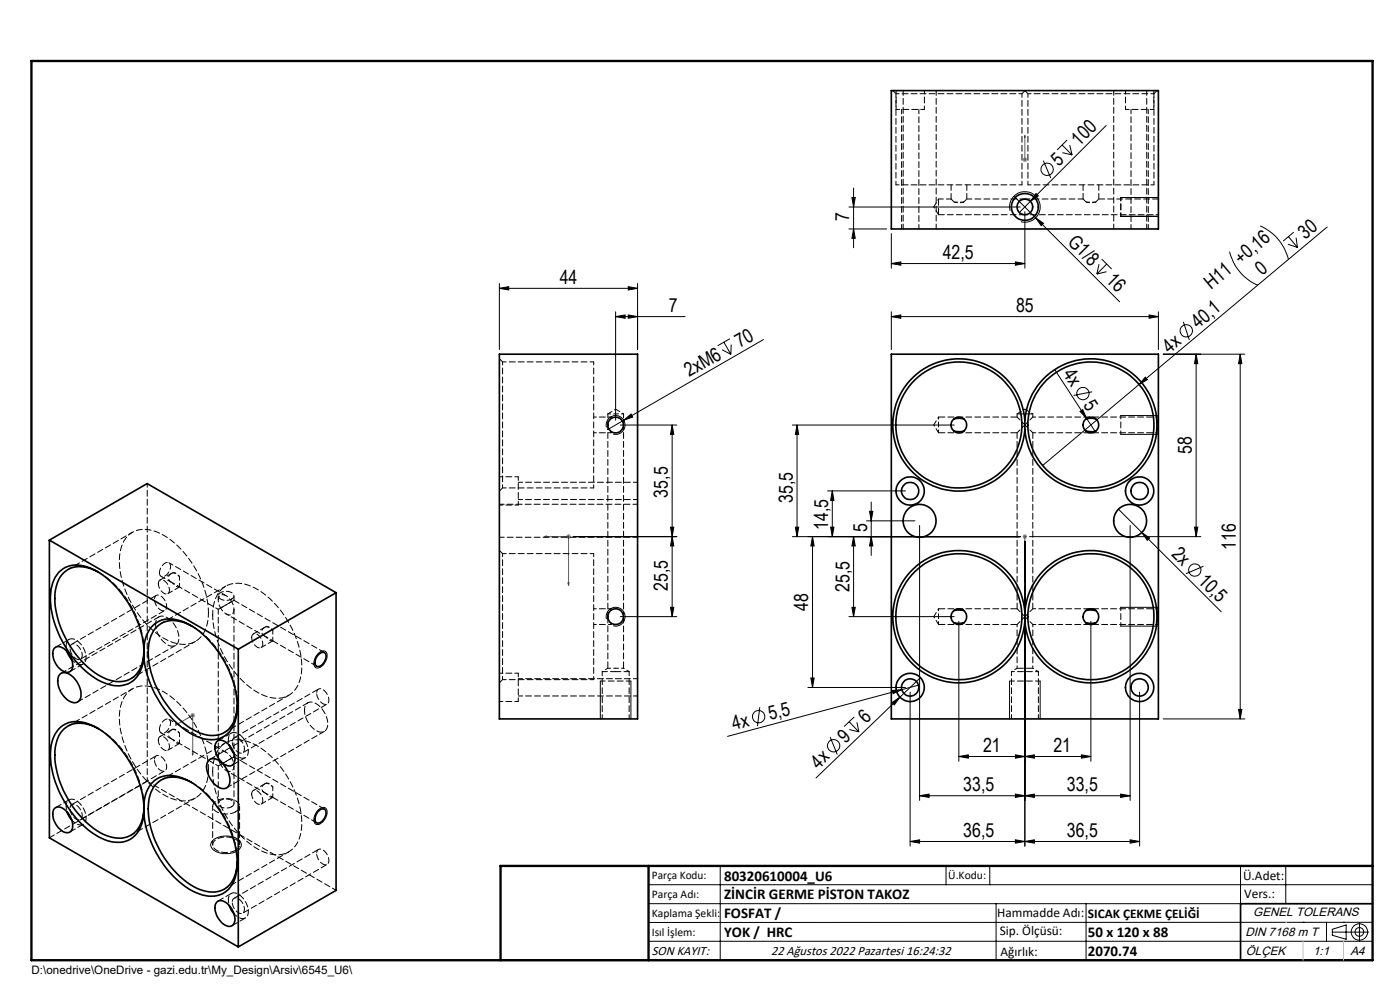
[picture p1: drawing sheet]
<svg xmlns="http://www.w3.org/2000/svg" width="297mm" height="210mm" viewBox="0 0 297 210" stroke-linecap="round" stroke-linejoin="round" font-family="sans-serif">
<g fill="none" stroke="#000" stroke-width=".21">
<path d="M181.1 39.9v12.7M221.3 34.1l1.6 3.7M225.3 30.8l2.1 2.1M225.4 32.4l2 .5M226.4 29.7l-2.1 2.1M226.9 30.8l.5 2.1M234.7 26.6l-16.1 16.1M180.1 43.9h36.3M180.1 48.6h8M180.7 41.9h.7l-.3 2zM181.1 48.6l.3 1.9h-.7zM189.1 55.9l2-.3v.7z"/>
<path d="M189.1 49.6v7.3M189.1 55.9h28.3M214.3 44.7a3.2 3.2 0 0 1 2.8-4 3.2 3.2 0 0 1 3.5 3.5 3.2 3.2 0 0 1-4 2.8M215.1 41.6l22.4 22.4M215.4 55.6l2 .3-2 .4zM217.4 44.9v12M218.6 42.7l-2.3 2.4M219.7 46.2l1.7 1.2-.5 .5zM219.8 41.1l.5 .4-1.7 1.2zM233.2 56l-.5 2.1M233.7 55l2.1 2.1M234.7 57.6l-2 .5"/>
<path d="M234.8 56l-2.1 2.1M237.7 45.9h8M237.7 41.9h8M260.8 53.4a10.4 10.4 0 0 0 6 7.1M267.3 47.9a10.3 10.3 0 0 1 6 7.2M273.2 51.8l2 .7M273.3 50.2l1.9 2.3M274.5 49.2l-2.3 1.9M275 50.4l.2 2.1M281.6 48.1l-60.4 50.6M105.9 61.2l2-.4v.7zM105.9 60.1v14"/>
<path d="M105.9 61.2h29.4M130.6 67.2l2-.4v.7zM130.6 66.1v23M130.6 67.2h14.7M133.3 66.8l2 .4-2 .3zM133.3 60.8l2 .4-2 .3zM135.3 60.1v14M153.2 74.2l1.8 1M153.6 72.6l1.4 2.6M154.8 71.9l-2.5 1.4M155.1 73.1l-.1 2.1M162 72l-33.1 19.1"/>
<path d="M189.1 67.2l2-.4v.7zM189.1 66.1v8M189.1 67.2h56.6M223.8 78.5l6.7 10.3M243.8 66.8l1.9 .4-1.9 .3zM245.7 66.1v8M246.8 75.1h17.3M251 68.3l1.3 3.8M253.8 75.1v38.7M253.8 75.1l.3 2h-.7zM263.1 75.1v77.4M263.1 75.1l.4 2h-.8z"/>
<path d="M128.7 90.7a1.99 1.99 0 0 1 1.7-2.5 1.99 1.99 0 0 1 2.2 2.1 1.99 1.99 0 0 1-2.5 1.8M131.6 90.2h12M132.3 89.1l1.6-1.3 .3 .7zM142.6 90.2l.3 1.9h-.7zM142.6 90.2v40.6M168.1 90.2h34.3M169.1 90.2l.3 1.9h-.7zM169.1 90.2v23.6M229.1 87.3l.6-.4 .8 1.9zM230.5 88.8l1.8 2.7M231.7 83.1l-3.9 .8M237.7 92.1h8"/>
<path d="M237.7 88.2h8M243 80l.4 .5-1.7 1.1zM121.6 113.8h22M142.2 111.8h.7l-.3 2zM142.6 113.8l.3 2h-.7zM168.1 113.8h48.3M168.7 111.8h.7l-.3 2zM172.4 113.8v32M172.4 113.8l.3 2h-.7zM175.6 104.1h16.5M176.2 111.8h.7l-.3 2zM176.6 104.1l.3 2h-.7z"/>
<path d="M176.6 104.1v9.7M181.1 113.8v17M181.1 113.8l.3 2h-.7zM183.8 110.5h10.3M184.5 108.5h.7l-.4 2zM184.8 113.8l.4 2h-.7zM184.8 106.5v11.3M195.1 111.5v58.3M217.4 114.8v64.7M218.4 113.8h36.3M237.3 108l21.8 21.8M239.7 111.5v58.3"/>
<path d="M242.2 113l1.7 1.1-.5 .5zM253.4 111.8h.7l-.3 2zM67.4 138.7l.2-.1a.98 .98 0 0 1 1-.6 .98 .98 0 0 1 .8 .8 2.52 2.52 0 0 1-2.3 2.9 1.85 1.85 0 0 1 .1-2.7zM128.7 131.3a2 2 0 0 1 1.7-2.5 2 2 0 0 1 2.2 2.2 2 2 0 0 1-2.5 1.7M131.6 130.8h12M142.2 128.8h.7l-.3 2zM180.1 130.8h22.3M180.7 128.8h.7l-.3 2zM203.4 131.8v29.7M231.4 131.8v29.7M237.7 132.8h8M237.7 128.8h8"/>
<path d="M255.3 120.1l-3.7 1.6M127.4 144.5v8M133.8 144.5v8M161.2 150l-.5 4M171.4 145.8h20.7M172 143.8h.7l-.3 2zM176.1 156.3l1.5 3.7M180.1 153.1l2.1 2.1M180.2 154.8l2 .4M181.2 152.1l-2.1 2M181.8 153.2l.4 2M189.2 149l1.7-1.1-1.2 1.6z"/>
<path d="M189.3 146.5l2-.2-1.8 .8zM190.9 147.9l-17.8 17.1M191.3 146.3l-37 9.9M193.1 146.8v32.7M194.8 145.3l-3.5 1M195.3 143.7l-4.4 4.2M214.2 144.5v8M220.7 144.5v8M241.8 146.8v32.7M246.8 152.5h17.3M262.7 150.5h.8l-.4 2zM45.3 178.2a4.6 4.6 0 0 1 5.6 .3 1.48 1.48 0 0 1-1.1 2.2 4.3 4.3 0 0 1-5-1 1.22 1.22 0 0 1 .5-1.5z"/>
<path d="M67.4 171.9l.2-.1a.98 .98 0 0 1 1-.6 .98 .98 0 0 1 .8 .8 2.76 2.76 0 0 1-2.1 2.9h-.1a1.24 1.24 0 0 1-.5-1.8zM193.1 178.5l2-.4v.7zM193.1 178.5h48.7M195.1 168.8l2-.4v.7zM195.1 168.8h44.6M203.4 160.5l2-.4v.7zM203.4 160.5h28M215.4 160.1l2 .4-2 .3zM215.4 178.1l2 .4-2 .3zM215.4 168.4l2 .4-2 .3zM217.4 160.5l2-.4v.7zM217.4 178.5l2-.4v.7z"/>
<path d="M217.4 168.8l2-.4v.7zM229.4 160.1l2 .4-2 .3zM237.7 168.4l2 .4-2 .3zM239.7 178.1l2.1 .4-2.1 .3zM137.6 187.7h153.6M137.6 191.7h153.6M137.6 199.7h153.6M152.8 183.7v20M200.7 183.7v4M210 183.7v4M211.3 191.7v12M230.4 191.7v12"/>
<path d="M263.2 183.7v20M272.8 183.7v8M276.4 195.6h.1M281.4 195.6v4.1M282.6 197.7h7.8M282.6 197.1l3-.9v3l-3-.8zM285 195.6h.1M288.4 195.8v3.8M291.2 195.6l-153.6 .1"/>
<circle cx="222.1" cy="35.9" r="1.3"/>
<circle cx="251.7" cy="70.2" r="1.3"/>
<circle cx="229.7" cy="83.5" r="1.31"/>
<circle cx="253.5" cy="120.9" r="1.3"/>
<circle cx="160.9" cy="152" r="1.31"/>
<circle cx="176.9" cy="158.2" r="1.31"/>
<circle cx="288.4" cy="197.7" r="1.74"/>
<circle cx="288.4" cy="197.7" r=".93"/>
</g>
<g fill="none" stroke="#00f" stroke-width=".21">
<path d="M217.4 28.7v.5v-.5M217.4 33.8v.2zM217.4 33.9h.1M217.4 28.7v5.2M115.4 113.8h5.2v10.4M115.4 113.8l.5-.1v.2zM217.4 113.7v.2zM217.4 113.8h.1M217.4 113.8v10.4M120.5 123.6h.2l-.1 .6zM217.4 124.2v-.6v.6M37.2 153.8l.4-.3v.2z"/>
<path d="M37.2 153.8l3.7-2.1v8.5M40.8 159.8l.2-.1-.1 .5z"/>
</g>
<g fill="none" stroke="#808080" stroke-width=".21">
<path d="M216.9 33.9h1M217.1 33.5l.7 .7M217.4 33.4v1M217.8 33.5l-.7 .7M120.1 113.8h1M120.2 113.4l.8 .8M120.6 113.3v1M121 113.4l-.8 .8M216.9 113.8h1M217.1 113.4l.7 .8M217.4 113.3v1M217.8 113.4l-.7 .8"/>
<path d="M40.4 151.7h1M40.5 151.4l.7 .7M40.9 151.2v1M41.2 151.4l-.7 .7"/>
</g>
<path d="M291.2 191.7h-28v12M106.2 203.7h185" fill="none" stroke="#000" stroke-width=".35"/>
<path d="M6.7 12.9h284.5v190.8h-284.5zM137.6 183.7v20M291.2 183.7h-185v20" fill="none" stroke="#000" stroke-width=".5"/>
<path d="M272.8 195.6h.1M276.4 199.7v4M285 199.7v4" fill="none" stroke="#c0c0c0" stroke-width=".21"/>
<path d="M133.9 144.5h-6.5M220.7 144.5h-6.5" fill="none" stroke="#000" stroke-width=".21" stroke-dasharray="1.3 .6" stroke-dashoffset=".2"/>
<path d="M237.8 41.9v4M237.8 88.1v4M237.8 128.8v4" fill="none" stroke="#000" stroke-width=".21" stroke-dasharray="1.3 .6" stroke-dashoffset=".5"/>
<g fill="#00f">
<path d="M217.4 113.7v.2zM217.4 123.6v.6z"/>
<path d="M217.4 28.7v.5zM217.4 33.8v.2z"/>
<path d="M115.4 113.8l.5-.1v.2zM120.5 123.6h.2l-.1 .6z"/>
<path d="M37.2 153.8l.4-.3v.2zM40.8 159.8l.2-.1-.1 .5z"/>
</g>
<g fill="#000">
<path d="M219.8 41.1l.5 .4-1.7 1.2zM219.7 46.2l1.7 1.2-.5 .5zM132.3 89.1l1.6-1.3 .3 .7zM229.1 87.3l.6-.4 .8 1.9zM243 80l.4 .5-1.7 1.1zM242.2 113l1.7 1.1-.5 .5zM189.2 149l1.7-1.1-1.2 1.6zM189.3 146.5l2-.2-1.8 .8z"/>
<path d="M105.9 61.2l2-.4v.7zM133.3 60.8l2 .4-2 .3z"/>
<path d="M243.8 66.8l1.9 .4-1.9 .3zM189.1 67.2l2-.4v.7z"/>
<path d="M168.7 111.8h.7l-.3 2zM169.1 90.2l.3 1.9h-.7zM184.8 113.8l.4 2h-.7zM184.5 108.5h.7l-.4 2zM176.2 111.8h.7l-.3 2zM176.6 104.1l.3 2h-.7zM142.2 111.8h.7l-.3 2zM142.6 90.2l.3 1.9h-.7zM142.2 128.8h.7l-.3 2zM142.6 113.8l.3 2h-.7z"/>
<path d="M253.4 111.8h.7l-.3 2zM253.8 75.1l.3 2h-.7zM262.7 150.5h.8l-.4 2zM263.1 75.1l.4 2h-.8zM181.1 113.8l.3 2h-.7zM180.7 128.8h.7l-.3 2zM172.4 113.8l.3 2h-.7zM172 143.8h.7l-.3 2zM180.7 41.9h.7l-.3 2zM181.1 48.6l.3 1.9h-.7z"/>
<path d="M215.4 160.1l2 .4-2 .3zM203.4 160.5l2-.4v.7zM215.4 178.1l2 .4-2 .3zM193.1 178.5l2-.4v.7zM215.4 168.4l2 .4-2 .3zM195.1 168.8l2-.4v.7zM215.4 55.6l2 .3-2 .4zM189.1 55.9l2-.3v.7z"/>
<path d="M217.4 160.5l2-.4v.7zM229.4 160.1l2 .4-2 .3zM217.4 178.5l2-.4v.7zM239.7 178.1l2.1 .4-2.1 .3zM217.4 168.8l2-.4v.7zM237.7 168.4l2 .4-2 .3zM130.6 67.2l2-.4v.7zM133.3 66.8l2 .4-2 .3z"/>
</g>
<g fill="none" stroke="#000" stroke-width=".35">
<path d="M189.1 19.2h56.6v29.4h-56.6zM105.9 75.1h29.4v77.4h-29.4zM189.1 75.1h56.6v77.4h-56.6zM202.4 91.5h2M202.4 88.8h2M217.4 89.2a14 14 0 0 0-21.3-11 14 14 0 0 0 0 23.9 14 14 0 0 0 21.3-11M217.4 89.2a14 14 0 0 1 21.3-11 14 14 0 0 1 0 23.9 14 14 0 0 1-21.3-11M217.4 89.2v1.9M230.4 91.5h2M230.4 88.8h2M10.5 114.6l40.1 23.1M10.5 114.6l20.7-12 40.1 23.1"/>
<path d="M10.5 114.6v63.1l40.1 23.2M11.6 137.5a1.61 1.61 0 0 1 2.3 .4 3.9 3.9 0 0 1 1.2 4.3 1.5 1.5 0 0 1-2.2-.1 4.1 4.1 0 0 1-1.5-4.4zM14.2 138.2l1 1.7M20.8 121.3a6.4 6.4 0 0 0-6.8-.2 7.2 7.2 0 0 0-2.4 6.6 21 21 0 0 0 9.6 15.7 6.2 6.2 0 0 0 7.2 .1 6.9 6.9 0 0 0 2.1-5.3M30.5 137.6a6.1 6.1 0 0 1 4.4-6.2 10 10 0 0 1 8.1 3.1 21.4 21.4 0 0 1 7.3 16.5 5.8 5.8 0 0 1-4.7 5.9 10.9 10.9 0 0 1-8.1-3.6 22.4 22.4 0 0 1-7-14.1M30.5 137.6a21.8 21.8 0 0 0-10.4-16.7 6.6 6.6 0 0 0-6.8-.2 7.1 7.1 0 0 0-2.6 5.8 21.6 21.6 0 0 0 10.8 18.1 6.4 6.4 0 0 0 6.7-.1 7 7 0 0 0 2.3-5.3M30.5 137.6v1.6M40.6 132.8a6.4 6.4 0 0 0-6.8-.3 6.8 6.8 0 0 0-2.4 5.9 20.7 20.7 0 0 0 9.7 16.4 6 6 0 0 0 7.5-.2 7.4 7.4 0 0 0 1.7-5.1M50.6 137.7v63.2M67.4 139.1a.95 .95 0 0 1 .8-.7 .95 .95 0 0 1 .9 .5 2.23 2.23 0 0 1-1.7 2.5 1.15 1.15 0 0 1-.4-1.8zM71.3 125.7l-20.7 12M71.3 125.7v63.2l-20.7 12"/>
<path d="M202.4 132.1h2M202.4 129.5h2M217.4 129.8a14 14 0 0 1 21.3-11 14 14 0 0 1 0 24 14 14 0 0 1-21.3-11M217.4 129.8a14 14 0 0 0-21.3-11 14 14 0 0 0 0 24 14 14 0 0 0 21.3-11M217.4 129.8v2M230.4 132.1h2M230.4 129.5h2M12.8 142.9a2.29 2.29 0 0 1 2.9 1 4.6 4.6 0 0 1 1.3 4.5 1.63 1.63 0 0 1-2.6 .1 5 5 0 0 1-1.9-5.1zM20.8 154.5a6.4 6.4 0 0 0-6.8-.2 7.2 7.2 0 0 0-2.4 6.7 20.8 20.8 0 0 0 10.3 16 6 6 0 0 0 6.5-.3 6.8 6.8 0 0 0 2.1-5.3M46 157.3a2.08 2.08 0 0 1 2.9 1.1 3.5 3.5 0 0 1 .6 3.7 1.5 1.5 0 0 1-2.2-.2 4.1 4.1 0 0 1-1.5-4.3zM48.6 158.1l.4 .8 .6 .9M11.6 171.5a1.7 1.7 0 0 1 2.3 .4 3.9 3.9 0 0 1 1.2 4.3 1.63 1.63 0 0 1-2.5-.4 3.6 3.6 0 0 1-1-4.3z"/>
<path d="M14.2 172.2l1 1.7M30.5 170.8a22 22 0 0 0-10.4-16.7 6.8 6.8 0 0 0-6.8-.2 7.1 7.1 0 0 0-2.6 5.8 21.8 21.8 0 0 0 10.1 17.7 6.6 6.6 0 0 0 7.4 .3 7 7 0 0 0 2.3-5.3M30.5 170.8a6 6 0 0 1 4.4-6.2 10.2 10.2 0 0 1 8.1 3.1 21.5 21.5 0 0 1 7.3 16.5 5.8 5.8 0 0 1-4.7 5.9 10.9 10.9 0 0 1-8.1-3.6 22.5 22.5 0 0 1-7-14.1M30.5 170.8v1.6M40.6 166a6.4 6.4 0 0 0-6.8-.3 6.8 6.8 0 0 0-2.4 5.9 20.6 20.6 0 0 0 10.3 16.8 6 6 0 0 0 6.5-.2 7.1 7.1 0 0 0 2.1-5.4M44.2 161.4a1.66 1.66 0 0 1 2.5 .1 4.8 4.8 0 0 1 1.8 5.1 1.55 1.55 0 0 1-2.5 .1 5.2 5.2 0 0 1-2.1-4.8zM67.6 172a.84 .84 0 0 1 1.1-.4 .84 .84 0 0 1 .4 1.1 1.94 1.94 0 0 1-1.9 1.8 1.79 1.79 0 0 1 .4-2.5zM46 191.4a2.01 2.01 0 0 1 2.9 1 3.4 3.4 0 0 1 .6 3.7 1.46 1.46 0 0 1-2.2-.1 4.1 4.1 0 0 1-1.5-4.4zM48.6 192.1l.4 .9 .6 .8"/>
<circle cx="217.4" cy="43.9" r="2.86"/>
<circle cx="217.4" cy="43.9" r="1.66"/>
<circle cx="130.6" cy="90.2" r="1.67"/>
<circle cx="203.4" cy="90.2" r="13.4"/>
<circle cx="203.4" cy="90.2" r="1.67"/>
<circle cx="231.4" cy="90.2" r="13.4"/>
<circle cx="231.4" cy="90.2" r="1.67"/>
<circle cx="193.1" cy="104.1" r="3"/>
<circle cx="193.1" cy="104.2" r="1.84"/>
<circle cx="195.1" cy="110.5" r="3.5"/>
<circle cx="239.7" cy="110.5" r="3.5"/>
<circle cx="241.8" cy="104.1" r="3"/>
<circle cx="241.8" cy="104.2" r="1.84"/>
<circle cx="130.6" cy="130.8" r="1.67"/>
<circle cx="203.4" cy="130.8" r="13.4"/>
<circle cx="203.4" cy="130.8" r="1.67"/>
<circle cx="231.4" cy="130.8" r="13.4"/>
<circle cx="231.4" cy="130.8" r="1.67"/>
<circle cx="193.1" cy="145.8" r="3"/>
<circle cx="193.1" cy="145.8" r="1.84"/>
<circle cx="241.8" cy="145.8" r="3"/>
<circle cx="241.8" cy="145.8" r="1.84"/>
</g>
<g fill="none" stroke="#000" stroke-width=".21" stroke-dasharray="1.3 .6" stroke-dashoffset=".6">
<path d="M190.1 19.9h26.7M218.1 19.9h26.7M216.8 39.2h-26.7M244.8 39.2h-26.7M202.4 42.9l.9 .1 1.1-.1M202.4 42.9h2M230.4 42.9l.9 .1 1.1-.1M230.4 42.9h2M125.9 76.8v26.7M219.1 91.8h26.7M245.8 88.5h-26.7M106.6 103.5v-26.7"/>
<path d="M125.9 117.4v26.8M14 137l.2 1.2M38.1 124.5l8.2 4.8M46.8 129l2.8-1.7-.5 .3M46.8 129l-.5 .3 2.8-1.7M48 130.2l8.2 4.8M219.1 132.5h26.7M245.8 129.1h-26.7M38.1 157.7l8.2 4.8M48.4 156.9l.2 1.1M106.6 144.2v-26.8M220.3 142.5h-5.7"/>
<path d="M14 171l.2 1.2M46.8 162.2l2.8-1.7-.5 .3M46.8 162.2l-.5 .3 2.8-1.7M48 163.4l8.2 4.8M48.4 190.9l.2 1.2"/>
</g>
<path d="M199.1 42.2v3.3M199.1 91.8h16.7M215.8 88.5h-16.7M219.1 87.8h-3.3M128.9 130.8v11M199.1 132.5h16.7M215.8 129.1h-16.7M132.3 141.8v-11M219.1 141.8h-3.3" fill="none" stroke="#000" stroke-width=".21" stroke-dasharray="1.3 .6" stroke-dashoffset="-.1"/>
<g fill="none" stroke="#000" stroke-width=".21" stroke-dasharray="1.3 .6" stroke-dashoffset=".4">
<path d="M191.3 23.2v25.3M239.9 23.2v25.3M194.9 48.5v-25.3M243.6 48.5v-25.3M128.9 87.8v2.3M132.3 90.1v-2.3M215.8 88.5l1.6 1.6M217.4 90.1l1.7-1.6M217.4 90.1l-1.6 1.7M219.1 91.8l-1.7-1.7M28.1 112.9l-13.7 7.9M109.9 106h25.4"/>
<path d="M135.3 102.3h-25.4M15.2 139.9a2.06 2.06 0 0 0 2.6 .8 2.93 2.93 0 0 0-.2-3.5 2.52 2.52 0 0 0-3-1.5l-.4 .3-.2 1M33 132.4a4.9 4.9 0 0 0 3.5 4.7 1.59 1.59 0 0 0 1.4-2.2 4.9 4.9 0 0 0-3.5-4.2 1.48 1.48 0 0 0-1.4 1.7M47.9 124.3l-13.7 7.9M215.8 129.1l1.6 1.7M217.4 130.8l1.7-1.7M217.4 130.8l-1.6 1.7M219.1 132.5l-1.7-1.7M27.8 144l13.7-7.9M28.1 146.1l-13.7 7.9M47.6 155.4l13.7-7.9M47.9 157.5l-13.7 7.9"/>
<path d="M49.6 159.8a2.06 2.06 0 0 0 2.6 .8 2.93 2.93 0 0 0-.2-3.5 2.52 2.52 0 0 0-3-1.6l-.3 .4-.3 1M64.6 150.7a4.9 4.9 0 0 0 3.5 4.6 1.59 1.59 0 0 0 1.4-2.2 4.9 4.9 0 0 0-3.5-4.2 1.48 1.48 0 0 0-1.4 1.8M109.9 147.6h25.4M127.8 142.5v10M133.5 152.5v-10M135.3 144h-25.4M214.6 142.5v10M220.3 152.5v-10M15.2 173.9a2.06 2.06 0 0 0 2.6 .9 2.93 2.93 0 0 0-.2-3.6 2.52 2.52 0 0 0-3-1.5l-.4 .4-.2 .9M27.8 177.2l13.7-7.9M31.2 165.7l40.1 23.2M45.1 171v8.2"/>
<path d="M50.8 179.2v-8.2M47.6 188.6l13.7-7.9M49.6 193.8a2.06 2.06 0 0 0 2.6 .8 2.93 2.93 0 0 0-.2-3.5 2.52 2.52 0 0 0-3-1.6l-.3 .4-.3 1"/>
</g>
<g fill="none" stroke="#000" stroke-width=".21" stroke-dasharray="1.3 .6" stroke-dashoffset=".8">
<path d="M217.4 45.5h28.4M130.6 87.8h-1.7M132.3 87.8h-1.7M199.1 90.1v1.7M199.1 88.5v1.6M36.7 123.7l1.4 .8M38.1 122.3l-.5-.5-.9-.3M56.5 135.1l1.4 .8M57.9 133.7l-.5-.4-.9-.4M199.1 130.8v1.7M199.1 129.1v1.7M215.8 132.5v9.3"/>
<path d="M36.7 156.9l1.4 .8M38.1 155.5l-.5-.5-.9-.3M130.6 141.8h-1.7M132.3 141.8h-1.7M219.1 141.8v-9.3M56.5 168.3l1.4 .8M57.9 166.9l-.5-.4-.9-.4"/>
</g>
<path d="M125.9 91.8h3.7M129.6 88.5h-3.7M125.9 132.5h3.7M129.6 129.1h-3.7M128.9 141.8l-1.1 .7M133.5 142.5l-1.2-.7M215.8 141.8l-1.2 .7M220.3 142.5l-1.2-.7" fill="none" stroke="#000" stroke-width=".21" stroke-dasharray="1.3 .6" stroke-dashoffset=".7"/>
<g fill="none" stroke="#000" stroke-width=".21" stroke-dasharray="1.3 .6" stroke-dashoffset=".3">
<path d="M191.6 19.2v29.3M236.3 19.2v29.3M198.6 48.5v-29.3M201.8 42.2h-2.7M243.3 48.5v-29.3M128.9 90.1v40.7M215.8 87.8v.7M219.1 88.5v-.7M105.9 114h29.4M135.3 107h-29.4M34.2 122.3l2.2 1.2M44.2 129.9a6.3 6.3 0 0 1-3.3 6.4 8.1 8.1 0 0 1-7.7-1.9 21 21 0 0 1-7.9-15.8 6.1 6.1 0 0 1 3.6-6.1 8.6 8.6 0 0 1 7.7 2.4 21.2 21.2 0 0 1 7.6 15"/>
<path d="M45.1 130.5a6.3 6.3 0 0 1 3.4-6.4 8.1 8.1 0 0 1 7.6 1.9 21 21 0 0 1 7.9 15.8 6.1 6.1 0 0 1-3.6 6.1 8.6 8.6 0 0 1-7.7-2.4 21.2 21.2 0 0 1-7.6-15M48 126.4l-12.2-7M132.3 130.8v-40.7M34.2 155.5l2.2 1.3M48 159.6l-12.2-7M44.2 163.1a6.3 6.3 0 0 1-3.3 6.4 8.1 8.1 0 0 1-7.7-1.9 21 21 0 0 1-7.9-15.8 6.1 6.1 0 0 1 3.6-6.1 8.6 8.6 0 0 1 7.7 2.4 21.2 21.2 0 0 1 7.6 15M45.1 163.7a6.3 6.3 0 0 1 3.4-6.4 8.1 8.1 0 0 1 7.6 1.9 21 21 0 0 1 7.9 15.8 6.1 6.1 0 0 1-3.6 6.1 8.6 8.6 0 0 1-7.7-2.4 21.2 21.2 0 0 1-7.6-15"/>
</g>
<path d="M198.1 43.9l1 1.6M199.1 42.2l-1 1.7M130.6 86.8l-1.7 1M132.3 87.8l-1.7-1M198.1 90.1l1 1.7M199.1 88.5l-1 1.6M217.4 86.8l-1.6 1M219.1 87.8l-1.7-1M198.1 130.8l1 1.7M199.1 129.1l-1 1.7" fill="none" stroke="#000" stroke-width=".21" stroke-dasharray="1.3 .6" stroke-dashoffset="1"/>
<g fill="none" stroke="#000" stroke-width=".21" stroke-dasharray="1.3 .6" stroke-dashoffset=".1">
<path d="M201.8 39.2v3M229.8 39.2v3M205.1 42.2v-3M233.1 42.2v-3M215.8 91.8v37.3M33.7 130.8l-20.7 12M36.7 121.5a1.1 1.1 0 0 0-1 1.1 1.1 1.1 0 0 0 1 1.1M56.5 132.9a1.1 1.1 0 0 0-1 1.1 1.1 1.1 0 0 0 1 1.1M219.1 129.1v-37.3M16.5 148.9l20.7-12M36.7 154.7a1.1 1.1 0 0 0-1 1.1 1.1 1.1 0 0 0 1 1.1M50.3 149.5a20.8 20.8 0 0 0-9.6-16.7"/>
<path d="M65.3 149.1l-20.7 12M10.5 177.7l20.7-12M48.1 167.1l20.7-12M50 172.2a4 4 0 0 1-4.7-.7 1.35 1.35 0 0 1 1-1.8 3.9 3.9 0 0 1 4.4 .8l.1 .8-.3 .5-.5 .4M56.5 166.1a1.1 1.1 0 0 0-1 1.1 1.1 1.1 0 0 0 1 1.1M50 180.4a4 4 0 0 1-4.7-.7 1.35 1.35 0 0 1 1-1.8 3.9 3.9 0 0 1 4.4 .8l.1 .8-.3 .4-.5 .5M50.3 182.7a20.8 20.8 0 0 0-9.6-16.7"/>
</g>
<g fill="none" stroke="#000" stroke-width=".21" stroke-dasharray="1.3 .6" stroke-dashoffset=".5">
<path d="M189.4 19.2l.7 .7M190.1 19.9v19.3M190.1 19.2v4M216.8 19.9l.7-.7M217.4 19.2l.7 .7M218.1 19.9v19.3M238.8 19.2v4M244.8 19.9l.7-.7M190.1 23.2h6M196.1 23.2v-4M216.8 39.2v-19.3M238.8 23.2h6"/>
<path d="M244.8 23.2v-4M244.8 39.2v-19.3M201.8 42.2l.6 .7M204.4 42.9l.7-.7M229.8 42.2l.6 .7M232.4 42.9l.7-.7M106.6 76.8l-.7-.7M125.9 76.8h-19.3M31.2 102.6v63.1M105.9 104.2l.7-.7M105.9 107.1h4M106.6 117.4l-.7-.6"/>
<path d="M106.6 103.5h19.3M109.9 107.1v-6M109.9 101.1h-4M125.9 117.4h-19.3M38.1 124.5v-2.2M46.3 126.4v.9M49.1 127.6a2.15 2.15 0 0 1 0 2.7 2.01 2.01 0 0 1-2.3-1.3M49.1 127.6a2.15 2.15 0 0 0-2.3-1.3 2.01 2.01 0 0 0 0 2.7M49.6 127.3v-.9M57.9 135.9v-2.2M38.1 157.7v-2.2M105.9 144.8l.7-.6"/>
<path d="M105.9 148.8h4M106.6 144.2h19.3M109.9 148.8v-6M109.9 142.8h-4M46.3 162.5v7.9M49.1 160.8a2.15 2.15 0 0 0-2.3-1.3 2.01 2.01 0 0 0 0 2.7M49.1 160.8a2.15 2.15 0 0 1 0 2.7 2.01 2.01 0 0 1-2.3-1.3M49.6 170.4v-7.9M57.9 169.1v-2.2"/>
</g>
<g fill="none" stroke="#000" stroke-width=".21" stroke-dasharray="1.3 .6">
<path d="M217.4 19.2h.1M199.1 45.5h18.3M245.8 42.2h-12.7M129.6 91.8v-.3M129.6 88.8v-.3M129.6 91.8l.2-.2M129.8 88.7l-.2-.2M14.7 135.6l-2.9 1.7M21.1 121.5l-.5-.3M30.5 138.2a20.7 20.7 0 0 0-9.6-16.9M30.6 138.4v-.6M40.9 132.9l-.5-.3"/>
<path d="M57.9 135.9l9.3 5.4M68.8 138.4l-19.2-11.1M129.6 132.5v-.4M129.6 129.5v-.4M129.6 132.5l.2-.3M129.8 129.4l-.2-.3M14.8 142.5l2.9-1.7M21.1 154.7l-.5-.3M49.1 155.5l-2.9 1.6M50.4 149.8v-.5M14.7 169.7l-2.9 1.6M14.8 176.5l2.9-1.6"/>
<path d="M30.5 171.4a20.7 20.7 0 0 0-9.6-16.9M30.6 171.6v-.6M40.9 166.1l-.5-.3M49.2 162.3l2.9-1.6M57.9 169.1l9.3 5.4M68.8 171.6l-19.2-11.1M49.1 189.5l-2.9 1.7M49.2 196.4l2.9-1.7M50.4 183v-.5"/>
</g>
<g fill="none" stroke="#000" stroke-width=".21" stroke-dasharray="1.3 .6" stroke-dashoffset=".2">
<path d="M217.4 42.2h-12.3M229.8 42.2h-12.4M33.6 123.8a2.09 2.09 0 0 0 2 2.2 1.84 1.84 0 0 0-.7-2.8 .74 .74 0 0 0-.9-.2 .74 .74 0 0 0-.4 .8M33.8 121.5a.81 .81 0 0 0 .6 .9 .81 .81 0 0 0 1-.5 1.77 1.77 0 0 0 .4-2.6 2 2 0 0 0-2 2.2M35.6 125.9l2.5-1.4M36.4 121.6l-2.5 1.4M46.3 129.3v31.2M49.1 127.1a2.09 2.09 0 0 1-2.8-.7 1.84 1.84 0 0 1 2.7-.8 .74 .74 0 0 1 .6 .7 .74 .74 0 0 1-.5 .8M53.4 135.2a2.09 2.09 0 0 0 2 2.2 1.84 1.84 0 0 0-.7-2.8 .74 .74 0 0 0-.9-.2 .74 .74 0 0 0-.4 .8M55.4 137.4l2.5-1.5M56.2 133l-2.5 1.5M33.6 157a2.09 2.09 0 0 0 2 2.2 1.84 1.84 0 0 0-.7-2.8 .74 .74 0 0 0-.9-.2 .74 .74 0 0 0-.4 .8"/>
<path d="M33.8 154.7a.81 .81 0 0 0 .6 .9 .81 .81 0 0 0 1-.5 1.77 1.77 0 0 0 .4-2.5 2 2 0 0 0-2 2.1M35.6 159.1l2.5-1.4M36.4 154.8l-2.5 1.4M130.6 142.5h-2.8M133.5 142.5h-2.9M49.1 171.1a2.09 2.09 0 0 1-2.8-.6 1.84 1.84 0 0 1 2.7-.8 .74 .74 0 0 1 .6 .7 .74 .74 0 0 1-.5 .7M49.6 160.5v-31.2M53.4 168.4a2.09 2.09 0 0 0 2 2.2 1.84 1.84 0 0 0-.7-2.8 .74 .74 0 0 0-.9-.2 .74 .74 0 0 0-.4 .8M55.4 170.6l2.5-1.5M56.2 166.3l-2.5 1.4"/>
</g>
<g fill="none" stroke="#000" stroke-width=".21" stroke-dasharray="1.3 .6" stroke-dashoffset="-.2">
<path d="M14.9 137.5a2.45 2.45 0 0 0 2 2.4 1.24 1.24 0 0 0 .3-1.9 1.86 1.86 0 0 0-2-1.4l-.2 .4-.1 .5M17.1 139.8l17.9-10.3M32.8 127.1a2.45 2.45 0 0 0 2 2.5 1.24 1.24 0 0 0 .3-1.9 1.86 1.86 0 0 0-2-1.4l-.2 .3-.1 .5M33.1 126.3l-17.9 10.3M49.3 157.3a2.45 2.45 0 0 0 2 2.5 1.24 1.24 0 0 0 .3-1.9 1.86 1.86 0 0 0-2-1.4l-.2 .3-.1 .5M51.5 159.7l17.9-10.4M67.2 147a2.45 2.45 0 0 0 2 2.4 1.24 1.24 0 0 0 .4-1.9 1.86 1.86 0 0 0-2-1.3l-.3 .3-.1 .5M67.6 146.2l-18 10.3M14.9 171.5a2.45 2.45 0 0 0 2 2.4 1.24 1.24 0 0 0 .3-1.9 1.86 1.86 0 0 0-2-1.3l-.2 .3-.1 .5M17.1 173.8l17.9-10.3M32.8 161.2a2.45 2.45 0 0 0 2 2.4 1.24 1.24 0 0 0 .3-1.9 1.86 1.86 0 0 0-2-1.4l-.2 .3-.1 .6M33.1 160.3l-17.9 10.4"/>
<path d="M49.3 191.4a2.45 2.45 0 0 0 2 2.4 1.24 1.24 0 0 0 .3-1.9 1.86 1.86 0 0 0-2-1.4l-.2 .4-.1 .5M51.5 193.7l17.9-10.3M67.2 181a2.45 2.45 0 0 0 2 2.4 1.24 1.24 0 0 0 .4-1.8 1.86 1.86 0 0 0-2-1.4l-.3 .3-.1 .5M67.6 180.2l-18 10.3"/>
</g>
<path d="M36.7 123.7a1.5 1.5 0 0 0 1.4 .8M38.1 122.3a1.5 1.5 0 0 0-1.4-.8M56.5 135.1a1.5 1.5 0 0 0 1.4 .8M57.9 133.7a1.5 1.5 0 0 0-1.4-.8M36.7 156.9a1.5 1.5 0 0 0 1.4 .8M38.1 155.5a1.5 1.5 0 0 0-1.4-.8M56.5 168.3a1.5 1.5 0 0 0 1.4 .8M57.9 166.9a1.5 1.5 0 0 0-1.4-.8" fill="none" stroke="#000" stroke-width=".21" stroke-dasharray="1.3 .6" stroke-dashoffset=".9"/>
<g font-size="4.1">
<text x="224.7" y="35.4" transform="rotate(-45 224.7 35.4)">5</text>
<text x="228.9" y="31.1" transform="rotate(-45 228.9 31.1)">100</text>
<text x="180.2" y="46.9" transform="rotate(-90 180.2 46.9)">7</text>
<text x="226.3" y="51.5" transform="rotate(45 226.3 51.5)">G1/8</text>
<text x="276.9" y="50.9" transform="rotate(-40 276.9 50.9)">30</text>
<text x="200" y="55">42,5</text>
<text x="234.4" y="59.6" transform="rotate(45 234.4 59.6)">16</text>
<text x="267.7" y="58.5" transform="rotate(-40 267.7 58.5)">0</text>
<text x="118.7" y="60.2">44</text>
<text x="256.9" y="61.5" transform="rotate(-40 256.9 61.5)">H11 +0,16</text>
<text x="141.9" y="66.2">7</text>
<text x="215.6" y="66.2">85</text>
<text x="254.2" y="69.9" transform="rotate(-40 254.2 69.9)">40,1</text>
<text x="157" y="73.9" transform="rotate(-30 157 73.9)">70</text>
<text x="248.1" y="75" transform="rotate(-40 248.1 75)">4x</text>
<text x="146.2" y="80.1" transform="rotate(-30 146.2 80.1)">2xM6</text>
<text x="225.4" y="79.3" transform="rotate(57 225.4 79.3)">4x</text>
<text x="229.7" y="86" transform="rotate(57 229.7 86)">5</text>
<text x="252.8" y="96.3" transform="rotate(-90 252.8 96.3)">58</text>
<text x="141.7" y="105.6" transform="rotate(-90 141.7 105.6)">35,5</text>
<text x="168.2" y="106.6" transform="rotate(-90 168.2 106.6)">35,5</text>
<text x="175.7" y="112.4" transform="rotate(-90 175.7 112.4)">14,5</text>
<text x="183.9" y="112.7" transform="rotate(-90 183.9 112.7)">5</text>
<text x="248.4" y="117.8" transform="rotate(45 248.4 117.8)">2x</text>
<text x="262.2" y="116.6" transform="rotate(-90 262.2 116.6)">116</text>
<text x="141.7" y="125.4" transform="rotate(-90 141.7 125.4)">25,5</text>
<text x="180.2" y="125.6" transform="rotate(-90 180.2 125.6)">25,5</text>
<text x="254" y="123.4" transform="rotate(45 254 123.4)">10,5</text>
<text x="171.5" y="129.5" transform="rotate(-90 171.5 129.5)">48</text>
<text x="155.7" y="154.9" transform="rotate(-15 155.7 154.9)">4x</text>
<text x="163.4" y="152.8" transform="rotate(-15 163.4 152.8)">5,5</text>
<text x="183.8" y="153.5" transform="rotate(-44 183.8 153.5)">6</text>
<text x="179.4" y="157.7" transform="rotate(-44 179.4 157.7)">9</text>
<text x="208.6" y="159.5">21</text>
<text x="223.5" y="159.5">21</text>
<text x="173.6" y="163.2" transform="rotate(-44 173.6 163.2)">4x</text>
<text x="204.4" y="167.9">33,5</text>
<text x="226.3" y="167.9">33,5</text>
<text x="204.4" y="177.5">36,5</text>
<text x="226.3" y="177.5">36,5</text>
</g>
<g font-size="3.2">
<text x="153.6" y="190.8">ZİNCİR GERME PİSTON TAKOZ</text>
<text x="153.6" y="186.8">80320610004_U6</text>
<text x="153.6" y="194.8">FOSFAT /</text>
<text x="153.6" y="198.8">YOK / HRC</text>
<text x="230.8" y="198.7">50 x 120 x 88</text>
<text x="230.8" y="202.8">2070.74</text>
</g>
<g font-size="2.8">
<text x="263.7" y="186.7">Ü.Adet:</text>
<text x="263.9" y="190.5">Vers.:</text>
<text x="211.5" y="194.5">Hammadde Adı:</text>
<text x="230.8" y="194.7">SICAK ÇEKME ÇELİĞİ</text>
<text x="138.3" y="202.6">SON KAYIT:</text>
<text x="163.6" y="202.6">22 Ağustos 2022 Pazartesi 16:24:32</text>
<text x="212.1" y="198.4">Sip. Ölçüsü:</text>
<text x="212.2" y="202.7">Ağırlık:</text>
</g>
<g font-size="2.6">
<text x="265.9" y="194.4">GENEL TOLERANS</text>
<text x="264.2" y="198.5">DIN 7168 m T</text>
<text x="264.3" y="202.6">ÖLÇEK</text>
<text x="278.5" y="202.6">1:1</text>
<text x="286.5" y="202.6">A4</text>
</g>
<g font-size="2.5">
<text x="138.3" y="186.4">Parça Kodu:</text>
<text x="138.3" y="190.5">Parça Adı:</text>
<text x="201.2" y="186.5">Ü.Kodu:</text>
<text x="138.3" y="194.5">Kaplama Şekli:</text>
<text x="138.3" y="198.6">Isıl İşlem:</text>
<text x="6.7" y="206.7">D:\onedrive\OneDrive - gazi.edu.tr\My_Design\Arsiv\6545_U6\</text>
</g>
</svg>
